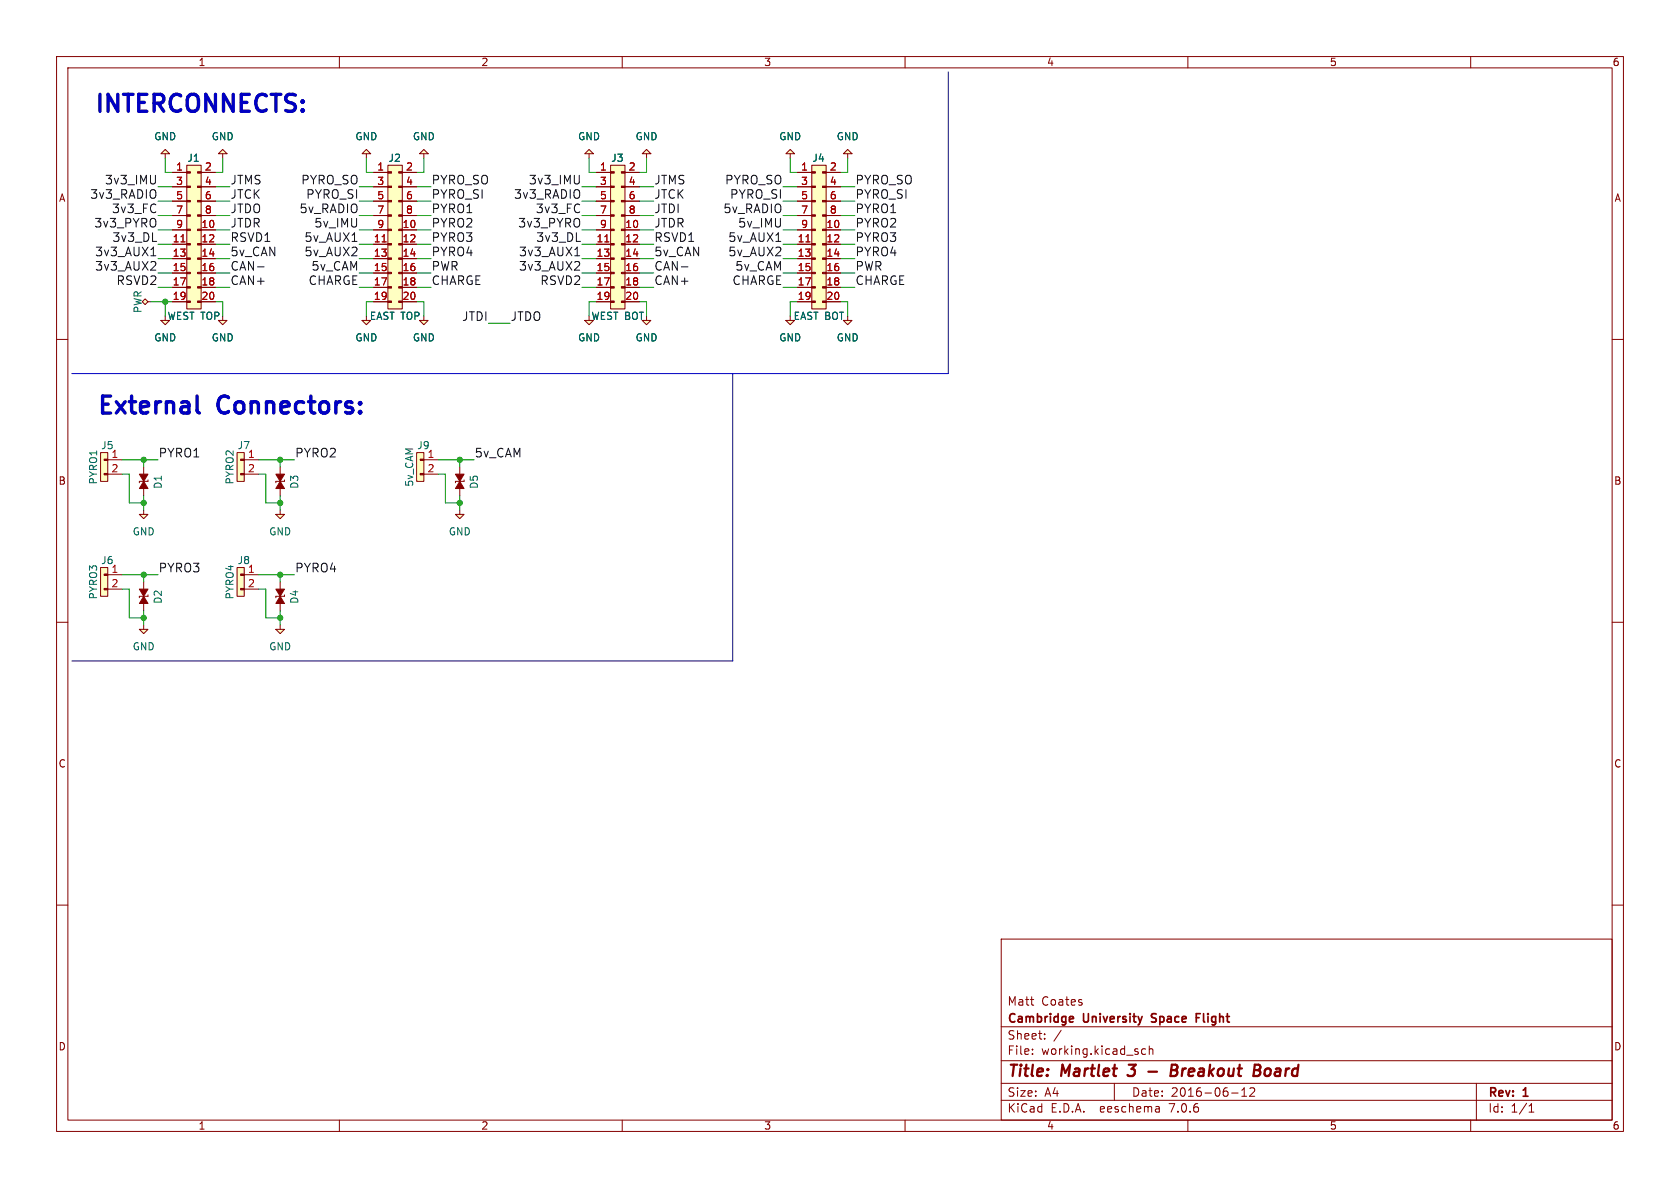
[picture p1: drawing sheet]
<svg xmlns="http://www.w3.org/2000/svg" width="297mm" height="210mm" viewBox="0 0 297 210" stroke-linecap="round" stroke-linejoin="round" font-family="sans-serif">
<g fill="none" stroke="#840000" stroke-width=".18">
<path d="M10 10h277v190h-277zM12 12h273v186h-273zM60 10v2M110 10v2M160 10v2M210 10v2M260 10v2M66 30.5h2.6M66 33h2.6M66 35.6h2.6M66 38.1h2.6M68.6 29.2h2.5v25.4h-2.5z"/>
<path d="M71.1 30.5h2.6M71.1 33h2.6M71.1 35.6h2.6M71.1 38.1h2.6M10 60h2M66 40.6h2.6M66 43.2h2.6M66 45.7h2.6M66 48.3h2.6M66 50.8h2.6M66 53.3h2.6M71.1 40.6h2.6"/>
<path d="M71.1 43.2h2.6M71.1 45.7h2.6M71.1 48.3h2.6M71.1 50.8h2.6M71.1 53.3h2.6M285 60h2M10 110h2M285 110h2M10 160h2M285 160h2M177 166h108v32h-108zM60 198v2"/>
<path d="M110 198v2M160 198v2M177 194.5h108M177 191.5h108M177 187.5h108M177 181.5h108M182.5 186.3v.1M182.5 185.5v.1M184.7 183.6v.1M184.7 182.8v.1M187.6 182.1l-1.3 2M197 191.5v3"/>
<path d="M202.5 185.5l-.4-.1-.3 .3v.4l.2 .2h.5M203.2 185.5l.2-.1 .3 .1 .1 .9M203.2 184.9v1.5M204.9 195.7l.1 .9M205 196.5l-.2 .1M205 196h-.2M210 198v2M217.7 193.2h1.2M219.5 193.8h.9M219.5 192.7l.5-.4v1.5M221 192.4l.5-.1 .2 .1 .1 .3-.9 1.1h.9M260 198v2"/>
<path d="M261 191.5v6.5M270.3 196.6h.9M270.3 195.5l.4-.4v1.5"/>
</g>
<path d="M199.3 190l.3 .2M199.6 188.2h1.2M203 189.4h1.5M207.1 189.2h.6M207.2 188.2h.6a.49 .49 0 0 1 .4 .5 .49 .49 0 0 1-.5 .5l.3 .1a.58 .58 0 0 1-.3 .9h-.8zM222.7 189.3a.53 .53 0 0 1 0 .7M222.7 188.3a.46 .46 0 0 1-.1 .8M224.3 188.9a.62 .62 0 0 0-.7 .4v.7l.3 .2h.3" fill="none" stroke="#840000" stroke-width=".4"/>
<path d="M189.6 179.7l.2 .3-.7 .2M203.6 179.3v.5M211.5 179.9h.5M212.2 179.2h-.7v1.5M189.7 180.6l-.1 .1M203.6 180.6l.2 .1" fill="none" stroke="#840000" stroke-width=".3"/>
<path d="M68.6 29.2h2.5v25.4h-2.5z" fill="#ffffc2" stroke="#ffffc2" stroke-width=".18"/>
<g fill="#840000" stroke="#840000" stroke-width=".18">
<path d="M68.6 53.2h.6v.3h-.6z"/>
<path d="M68.6 50.7h.6v.2h-.6z"/>
<path d="M68.6 48.1h.6v.3h-.6z"/>
<path d="M68.6 45.6h.6v.2h-.6z"/>
<path d="M68.6 43.1h.6v.2h-.6z"/>
<path d="M68.6 40.5h.6v.3h-.6z"/>
<path d="M68.6 38h.6v.2h-.6z"/>
<path d="M68.6 35.4h.6v.3h-.6z"/>
<path d="M68.6 32.9h.6v.2h-.6z"/>
<path d="M68.6 30.4h.6v.2h-.6z"/>
<path d="M70.5 53.2h.6v.3h-.6z"/>
<path d="M70.5 50.7h.6v.2h-.6z"/>
<path d="M70.5 48.1h.6v.3h-.6z"/>
<path d="M70.5 45.6h.6v.2h-.6z"/>
<path d="M70.5 43.1h.6v.2h-.6z"/>
<path d="M70.5 40.5h.6v.3h-.6z"/>
<path d="M70.5 38h.6v.2h-.6z"/>
<path d="M70.5 35.4h.6v.3h-.6z"/>
<path d="M70.5 32.9h.6v.2h-.6z"/>
<path d="M70.5 30.4h.6v.2h-.6z"/>
</g>
<path d="M67.6 42.8h.7" fill="none" stroke="#a90000" stroke-width=".18"/>
<path d="M74.2 27.2l.7-.8 .8 .8z" fill="#ffffc2"/>
<path d="M74.2 27.2l.7-.8 .8 .8zM74.9 27.2v.7" fill="none" stroke="#840000" stroke-width=".18"/>
<path d="M64 27.2l.8-.8 .7 .8z" fill="#ffffc2"/>
<path d="M64 27.2l.8-.8 .7 .8zM64.8 27.2v.7M17.8 100.3h1.2v5.1h-1.2zM19 101.6h2.6M19 104.1h2.6" fill="none" stroke="#840000" stroke-width=".18"/>
<path d="M17.8 100.3h1.2v5.1h-1.2z" fill="#ffffc2" stroke="#ffffc2" stroke-width=".18"/>
<g fill="#840000" stroke="#840000" stroke-width=".18">
<path d="M18.4 104h.6v.3h-.6z"/>
<path d="M18.4 101.5h.6v.2h-.6z"/>
</g>
<path d="M24.6 111.3h1.6l-.8 .7z" fill="#ffffc2"/>
<g fill="none" stroke="#840000" stroke-width=".18">
<path d="M17.8 80h1.2v5.1h-1.2zM19 81.3h2.6M19 83.8h2.6M25.4 82.6v1.2M25.4 86.4v1.2M26.2 84.8v.3h-1.6v.2M41.9 80h1.3v5.1h-1.3zM43.2 81.3h2.5M43.2 83.8h2.5M49.5 82.6v1.2M49.5 86.4v1.2M50.3 84.8v.3h-1.5v.2"/>
<path d="M24.6 111.3h1.6l-.8 .7zM25.4 110.5v.8"/>
</g>
<g fill="#ffffc2" stroke="#ffffc2" stroke-width=".18">
<path d="M17.8 80h1.2v5.1h-1.2z"/>
<path d="M41.9 80h1.3v5.1h-1.3z"/>
</g>
<g fill="#840000" stroke="#840000" stroke-width=".18">
<path d="M18.4 83.7h.6v.2h-.6z"/>
<path d="M18.4 81.2h.6v.2h-.6z"/>
<path d="M48.8 83.8h1.5l-.8 1.3z"/>
<path d="M49.5 85.1l.8 1.3h-1.5z"/>
<path d="M42.5 83.7h.7v.2h-.7z"/>
<path d="M42.5 81.2h.7v.2h-.7z"/>
<path d="M24.6 83.8h1.6l-.8 1.3z"/>
<path d="M25.4 85.1l.8 1.3h-1.6z"/>
</g>
<path d="M24.6 90.9h1.6l-.8 .8z" fill="#ffffc2"/>
<path d="M24.6 90.9h1.6l-.8 .8zM25.4 90.2v.7" fill="none" stroke="#840000" stroke-width=".18"/>
<path d="M48.8 90.9h1.5l-.8 .8z" fill="#ffffc2"/>
<g fill="none" stroke="#840000" stroke-width=".18">
<path d="M30.5 30.5h2.5M30.5 33h2.5M30.5 35.6h2.5M30.5 38.1h2.5M33 29.2h2.6v25.4h-2.6zM35.6 30.5h2.5M35.6 33h2.5M35.6 35.6h2.5M35.6 38.1h2.5M30.5 40.6h2.5M30.5 43.2h2.5M30.5 45.7h2.5"/>
<path d="M30.5 48.3h2.5M30.5 50.8h2.5M30.5 53.3h2.5M35.6 40.6h2.5M35.6 43.2h2.5M35.6 45.7h2.5M35.6 48.3h2.5M35.6 50.8h2.5M35.6 53.3h2.5M48.8 90.9h1.5l-.8 .8zM49.5 90.2v.7"/>
</g>
<path d="M33 29.2h2.6v25.4h-2.6z" fill="#ffffc2" stroke="#ffffc2" stroke-width=".18"/>
<g fill="#840000" stroke="#840000" stroke-width=".18">
<path d="M33 53.2h.7v.3h-.7z"/>
<path d="M33 50.7h.7v.2h-.7z"/>
<path d="M33 48.1h.7v.3h-.7z"/>
<path d="M33 45.6h.7v.2h-.7z"/>
<path d="M33 43.1h.7v.2h-.7z"/>
<path d="M33 40.5h.7v.3h-.7z"/>
<path d="M33 38h.7v.2h-.7z"/>
<path d="M33 35.4h.7v.3h-.7z"/>
<path d="M33 32.9h.7v.2h-.7z"/>
<path d="M33 30.4h.7v.2h-.7z"/>
<path d="M34.9 53.2h.7v.3h-.7z"/>
<path d="M34.9 50.7h.7v.2h-.7z"/>
<path d="M34.9 48.1h.7v.3h-.7z"/>
<path d="M34.9 45.6h.7v.2h-.7z"/>
<path d="M34.9 43.1h.7v.2h-.7z"/>
<path d="M34.9 40.5h.7v.3h-.7z"/>
<path d="M34.9 38h.7v.2h-.7z"/>
<path d="M34.9 35.4h.7v.3h-.7z"/>
<path d="M34.9 32.9h.7v.2h-.7z"/>
<path d="M34.9 30.4h.7v.2h-.7z"/>
</g>
<path d="M32 42.8h.7" fill="none" stroke="#a90000" stroke-width=".18"/>
<path d="M113.5 56.6h1.6l-.8 .8z" fill="#ffffc2"/>
<path d="M113.5 56.6h1.6l-.8 .8z" fill="none" stroke="#840000" stroke-width=".18"/>
<path d="M74.2 56.6h1.5l-.8 .8z" fill="#ffffc2"/>
<path d="M74.2 56.6h1.5l-.8 .8z" fill="none" stroke="#840000" stroke-width=".18"/>
<path d="M103.4 56.6h1.5l-.8 .8z" fill="#ffffc2"/>
<path d="M103.4 56.6h1.5l-.8 .8zM73.7 80h1.2v5.1h-1.2zM74.9 81.3h2.6M74.9 83.8h2.6" fill="none" stroke="#840000" stroke-width=".18"/>
<path d="M73.7 80h1.2v5.1h-1.2z" fill="#ffffc2" stroke="#ffffc2" stroke-width=".18"/>
<g fill="#840000" stroke="#840000" stroke-width=".18">
<path d="M74.3 83.7h.6v.2h-.6z"/>
<path d="M74.3 81.2h.6v.2h-.6z"/>
</g>
<path d="M80.5 90.9h1.5l-.7 .8z" fill="#ffffc2"/>
<path d="M80.5 90.9h1.5l-.7 .8zM81.3 82.6v1.2M81.3 86.4v1.2M81.3 90.2v.7M82 84.8v.3h-1.5v.2" fill="none" stroke="#840000" stroke-width=".18"/>
<g fill="#840000" stroke="#840000" stroke-width=".18">
<path d="M80.5 83.8h1.5l-.7 1.3z"/>
<path d="M81.3 85.1l.7 1.3h-1.5z"/>
</g>
<path d="M25.7 52.8l.5 .5-.5 .5-.6-.5z" fill="#ffffc2"/>
<path d="M25.7 52.8l.5 .5-.5 .5-.6-.5zM26.2 53.3h.5" fill="none" stroke="#840000" stroke-width=".18"/>
<path d="M64 56.6h1.5l-.7 .8z" fill="#ffffc2"/>
<path d="M64 56.6h1.5l-.7 .8zM64.8 55.9v.7" fill="none" stroke="#840000" stroke-width=".18"/>
<path d="M28.4 56.6h1.6l-.8 .8z" fill="#ffffc2"/>
<path d="M28.4 56.6h1.6l-.8 .8zM41.9 100.3h1.3v5.1h-1.3zM43.2 101.6h2.5M43.2 104.1h2.5M49.5 102.9v1.2M49.5 106.7v1.3M50.3 105.2v.2h-1.5v.3" fill="none" stroke="#840000" stroke-width=".18"/>
<path d="M41.9 100.3h1.3v5.1h-1.3z" fill="#ffffc2" stroke="#ffffc2" stroke-width=".18"/>
<g fill="#840000" stroke="#840000" stroke-width=".18">
<path d="M42.5 104h.7v.3h-.7z"/>
<path d="M42.5 101.5h.7v.2h-.7z"/>
<path d="M48.8 104.1h1.5l-.8 1.3z"/>
<path d="M49.5 105.4l.8 1.3h-1.5z"/>
</g>
<path d="M48.8 111.3h1.5l-.8 .7z" fill="#ffffc2"/>
<path d="M48.8 111.3h1.5l-.8 .7zM49.5 110.5v.8" fill="none" stroke="#840000" stroke-width=".18"/>
<path d="M113.5 27.2l.8-.8 .8 .8z" fill="#ffffc2"/>
<path d="M113.5 27.2l.8-.8 .8 .8zM114.3 27.2v.7" fill="none" stroke="#840000" stroke-width=".18"/>
<path d="M29.2 26.4l.8 .8h-1.6z" fill="#ffffc2"/>
<path d="M29.2 26.4l.8 .8h-1.6zM29.2 27.2v.7" fill="none" stroke="#840000" stroke-width=".18"/>
<path d="M103.4 27.2l.7-.8 .8 .8z" fill="#ffffc2"/>
<path d="M103.4 27.2l.7-.8 .8 .8zM104.1 27.2v.7" fill="none" stroke="#840000" stroke-width=".18"/>
<path d="M38.6 56.6h1.5l-.7 .8z" fill="#ffffc2"/>
<g fill="none" stroke="#840000" stroke-width=".18">
<path d="M105.4 30.5h2.5M105.4 33h2.5M105.4 35.6h2.5M105.4 38.1h2.5M107.9 29.2h2.6v25.4h-2.6zM110.5 30.5h2.5M110.5 33h2.5M110.5 35.6h2.5M110.5 38.1h2.5M141 30.5h2.5M141 33h2.5M141 35.6h2.5"/>
<path d="M141 38.1h2.5M143.5 29.2h2.5v25.4h-2.5zM146 30.5h2.6M146 33h2.6M146 35.6h2.6M146 38.1h2.6M38.6 56.6h1.5l-.7 .8zM105.4 40.6h2.5M105.4 43.2h2.5M105.4 45.7h2.5M105.4 48.3h2.5M105.4 50.8h2.5"/>
<path d="M105.4 53.3h2.5M110.5 40.6h2.5M110.5 43.2h2.5M110.5 45.7h2.5M110.5 48.3h2.5M110.5 50.8h2.5M110.5 53.3h2.5M141 40.6h2.5M141 43.2h2.5M141 45.7h2.5M141 48.3h2.5M141 50.8h2.5"/>
<path d="M141 53.3h2.5M146 40.6h2.6M146 43.2h2.6M146 45.7h2.6M146 48.3h2.6M146 50.8h2.6M146 53.3h2.6"/>
</g>
<g fill="#ffffc2" stroke="#ffffc2" stroke-width=".18">
<path d="M107.9 29.2h2.6v25.4h-2.6z"/>
<path d="M143.5 29.2h2.5v25.4h-2.5z"/>
</g>
<g fill="#840000" stroke="#840000" stroke-width=".18">
<path d="M107.9 53.2h.7v.3h-.7z"/>
<path d="M107.9 50.7h.7v.2h-.7z"/>
<path d="M107.9 48.1h.7v.3h-.7z"/>
<path d="M107.9 45.6h.7v.2h-.7z"/>
<path d="M107.9 43.1h.7v.2h-.7z"/>
<path d="M107.9 40.5h.7v.3h-.7z"/>
<path d="M107.9 38h.7v.2h-.7z"/>
<path d="M107.9 35.4h.7v.3h-.7z"/>
<path d="M107.9 32.9h.7v.2h-.7z"/>
<path d="M107.9 30.4h.7v.2h-.7z"/>
<path d="M109.9 53.2h.6v.3h-.6z"/>
<path d="M109.9 50.7h.6v.2h-.6z"/>
<path d="M109.9 48.1h.6v.3h-.6z"/>
<path d="M109.9 45.6h.6v.2h-.6z"/>
<path d="M109.9 43.1h.6v.2h-.6z"/>
<path d="M109.9 40.5h.6v.3h-.6z"/>
<path d="M109.9 38h.6v.2h-.6z"/>
<path d="M109.9 35.4h.6v.3h-.6z"/>
<path d="M109.9 32.9h.6v.2h-.6z"/>
<path d="M109.9 30.4h.6v.2h-.6z"/>
<path d="M143.5 53.2h.6v.3h-.6z"/>
<path d="M143.5 50.7h.6v.2h-.6z"/>
<path d="M143.5 48.1h.6v.3h-.6z"/>
<path d="M143.5 45.6h.6v.2h-.6z"/>
<path d="M143.5 43.1h.6v.2h-.6z"/>
<path d="M143.5 40.5h.6v.3h-.6z"/>
<path d="M143.5 38h.6v.2h-.6z"/>
<path d="M143.5 35.4h.6v.3h-.6z"/>
<path d="M143.5 32.9h.6v.2h-.6z"/>
<path d="M143.5 30.4h.6v.2h-.6z"/>
<path d="M145.4 53.2h.6v.3h-.6z"/>
<path d="M145.4 50.7h.6v.2h-.6z"/>
<path d="M145.4 48.1h.6v.3h-.6z"/>
<path d="M145.4 45.6h.6v.2h-.6z"/>
<path d="M145.4 43.1h.6v.2h-.6z"/>
<path d="M145.4 40.5h.6v.3h-.6z"/>
<path d="M145.4 38h.6v.2h-.6z"/>
<path d="M145.4 35.4h.6v.3h-.6z"/>
<path d="M145.4 32.9h.6v.2h-.6z"/>
<path d="M145.4 30.4h.6v.2h-.6z"/>
</g>
<path d="M106.9 42.8h.7M142.5 42.8h.7" fill="none" stroke="#a90000" stroke-width=".18"/>
<path d="M149.1 56.6h1.5l-.7 .8z" fill="#ffffc2"/>
<path d="M149.1 56.6h1.5l-.7 .8zM25.4 102.9v1.2M25.4 106.7v1.3M26.2 105.2v.2h-1.6v.3" fill="none" stroke="#840000" stroke-width=".18"/>
<g fill="#840000" stroke="#840000" stroke-width=".18">
<path d="M24.6 104.1h1.6l-.8 1.3z"/>
<path d="M25.4 105.4l.8 1.3h-1.6z"/>
</g>
<path d="M138.9 56.6h1.6l-.8 .8z" fill="#ffffc2"/>
<path d="M138.9 56.6h1.6l-.8 .8zM139.7 55.9v.7" fill="none" stroke="#840000" stroke-width=".18"/>
<path d="M149.1 27.2l.8-.8 .7 .8z" fill="#ffffc2"/>
<path d="M149.1 27.2l.8-.8 .7 .8zM149.9 27.2v.7" fill="none" stroke="#840000" stroke-width=".18"/>
<path d="M139.7 26.4l.8 .8h-1.6z" fill="#ffffc2"/>
<path d="M139.7 26.4l.8 .8h-1.6zM139.7 27.2v.7" fill="none" stroke="#840000" stroke-width=".18"/>
<path d="M39.4 26.4l.7 .8h-1.5z" fill="#ffffc2"/>
<g fill="none" stroke="#840000" stroke-width=".18">
<path d="M30.5 30.5h2.5M30.5 33h2.5M30.5 35.6h2.5M30.5 38.1h2.5M35.6 30.5h2.5M35.6 33h2.5M35.6 35.6h2.5M35.6 38.1h2.5M39.4 26.4l.7 .8h-1.5zM39.4 27.2v.7M66 30.5h2.6M66 33h2.6"/>
<path d="M66 35.6h2.6M66 38.1h2.6M71.1 30.5h2.6M71.1 33h2.6M71.1 35.6h2.6M71.1 38.1h2.6M105.4 30.5h2.5M105.4 33h2.5M105.4 35.6h2.5M105.4 38.1h2.5M110.5 30.5h2.5M110.5 33h2.5"/>
<path d="M110.5 35.6h2.5M110.5 38.1h2.5M141 30.5h2.5M141 33h2.5M141 35.6h2.5M141 38.1h2.5M146 30.5h2.6M146 33h2.6M146 35.6h2.6M146 38.1h2.6M30.5 40.6h2.5M30.5 43.2h2.5"/>
<path d="M30.5 45.7h2.5M30.5 48.3h2.5M30.5 50.8h2.5M30.5 53.3h2.5M35.6 40.6h2.5M35.6 43.2h2.5M35.6 45.7h2.5M35.6 48.3h2.5M35.6 50.8h2.5M35.6 53.3h2.5M66 40.6h2.6M66 43.2h2.6"/>
<path d="M66 45.7h2.6M66 48.3h2.6M66 50.8h2.6M66 53.3h2.6M71.1 40.6h2.6M71.1 43.2h2.6M71.1 45.7h2.6M71.1 48.3h2.6M71.1 50.8h2.6M71.1 53.3h2.6M105.4 40.6h2.5M105.4 43.2h2.5"/>
<path d="M105.4 45.7h2.5M105.4 48.3h2.5M105.4 50.8h2.5M105.4 53.3h2.5M110.5 40.6h2.5M110.5 43.2h2.5M110.5 45.7h2.5M110.5 48.3h2.5M110.5 50.8h2.5M110.5 53.3h2.5M141 40.6h2.5M141 43.2h2.5"/>
<path d="M141 45.7h2.5M141 48.3h2.5M141 50.8h2.5M141 53.3h2.5M146 40.6h2.6M146 43.2h2.6M146 45.7h2.6M146 48.3h2.6M146 50.8h2.6M146 53.3h2.6"/>
</g>
<path d="M26.6 47.8h.9M26.7 45.2h.8M27.5 46.4v.5M45.5 47.2h1.2M62.2 42.7h.9M101.5 47.8h1M101.6 45.2h.9M102.4 46.4v.5M120.5 47.2h1.1M137.2 42.7h.8" fill="none" stroke="#0f0f0f" stroke-width=".18"/>
<path d="M34.8 70v2.6l.2 .3 .3 .1" fill="none" stroke="#0000c2" stroke-width=".6"/>
<path d="M167.6 12.7v53.3h-154.9M129.5 66v50.8h-116.8" fill="none" stroke="#0000c2" stroke-width=".18"/>
<g fill="none" stroke="#009600" stroke-width=".18">
<path d="M27.9 38.1h2.6M27.9 35.6h2.6M27.9 33h2.6M29.2 27.9v2.6h1.3M38.1 38.1h2.5M38.1 35.6h2.5M38.1 33h2.5M39.4 27.9v2.6h-1.3M63.5 38.1h2.5M63.5 35.6h2.5M63.5 33h2.5M64.8 27.9v2.6h1.2"/>
<path d="M73.7 38.1h2.5M73.7 35.6h2.5M73.7 33h2.5M74.9 27.9v2.6h-1.2M102.9 38.1h2.5M102.9 35.6h2.5M102.9 33h2.5M104.1 27.9v2.6h1.3M113 38.1h2.6M113 35.6h2.6M113 33h2.6M114.3 27.9v2.6h-1.3"/>
<path d="M138.4 38.1h2.6M138.4 35.6h2.6M138.4 33h2.6M139.7 27.9v2.6h1.3M148.6 38.1h2.5M148.6 35.6h2.5M148.6 33h2.5M149.9 27.9v2.6h-1.3M26.7 53.3h3.8M27.9 50.8h2.6M27.9 48.3h2.6M27.9 45.7h2.6"/>
<path d="M27.9 43.2h2.6M27.9 40.6h2.6M29.2 53.3v2.6M38.1 50.8h2.5M38.1 53.3h1.3v2.6M38.1 48.3h2.5M38.1 45.7h2.5M38.1 43.2h2.5M38.1 40.6h2.5M63.5 50.8h2.5M63.5 48.3h2.5M63.5 45.7h2.5"/>
<path d="M63.5 43.2h2.5M63.5 40.6h2.5M66 53.3h-1.2v2.6M73.7 50.8h2.5M73.7 53.3h1.2v2.6M73.7 48.3h2.5M73.7 45.7h2.5M73.7 43.2h2.5M73.7 40.6h2.5M86.4 57.2h3.8M102.9 50.8h2.5M102.9 48.3h2.5"/>
<path d="M102.9 45.7h2.5M102.9 43.2h2.5M102.9 40.6h2.5M105.4 53.3h-1.3v2.6M113 50.8h2.6M113 53.3h1.3v2.6M113 48.3h2.6M113 45.7h2.6M113 43.2h2.6M113 40.6h2.6M138.4 50.8h2.6M138.4 48.3h2.6"/>
<path d="M138.4 45.7h2.6M138.4 43.2h2.6M138.4 40.6h2.6M141 53.3h-1.3v2.6M148.6 50.8h2.5M148.6 53.3h1.3v2.6M148.6 48.3h2.5M148.6 45.7h2.5M148.6 43.2h2.5M148.6 40.6h2.5M21.6 81.3h6.3M21.6 83.8h1.3v5.1h2.5"/>
<path d="M25.4 81.3v1.3M25.4 87.6v2.6M45.7 81.3h6.4M45.7 83.8h1.3v5.1h2.5M49.5 81.3v1.3M49.5 87.6v2.6M77.5 81.3h6.3M77.5 83.8h1.2v5.1h2.6M81.3 81.3v1.3M81.3 87.6v2.6M21.6 104.1h1.3v5.1h2.5M21.6 101.6h6.3"/>
<path d="M25.4 101.6v1.3M25.4 108v2.5M45.7 104.1h1.3v5.1h2.5M45.7 101.6h6.4M49.5 101.6v1.3M49.5 108v2.5"/>
</g>
<path d="M32 42.8h.7M67.6 42.8h.7M106.9 42.8h.7M142.5 42.8h.7" fill="none" stroke="#a90000" stroke-width=".18"/>
<g fill="#009600" stroke="#009600" stroke-width=".18">
<circle cx="25.4" cy="101.6" r=".46"/>
<circle cx="25.4" cy="109.2" r=".46"/>
<circle cx="25.4" cy="88.9" r=".46"/>
<circle cx="29.2" cy="53.3" r=".46"/>
<circle cx="25.4" cy="81.3" r=".46"/>
<circle cx="49.5" cy="88.9" r=".46"/>
<circle cx="49.5" cy="101.6" r=".46"/>
<circle cx="49.5" cy="81.3" r=".46"/>
<circle cx="49.5" cy="109.2" r=".46"/>
<circle cx="81.3" cy="88.9" r=".46"/>
<circle cx="81.3" cy="81.3" r=".46"/>
</g>
<g font-size="4.2" fill="#0000c2">
<text x="16.2" y="20.1">INTERCONNECTS:</text>
<text x="16.6" y="73.4">External</text>
<text x="38.4" y="73.4">Connectors:</text>
</g>
<g font-size="2.8" fill="#840000">
<text x="178" y="190.9">Title:</text>
<text x="187.7" y="190.9">Martlet</text>
<text x="200.4" y="190.9">3</text>
<text x="209.4" y="190.9">Breakout</text>
<text x="224.9" y="190.9">Board</text>
</g>
<g font-size="2.1" fill="#0f0f0f">
<text x="15.9" y="35.2">3v3_RADIO</text>
<text x="18.5" y="32.7">3v3_IMU</text>
<text x="40.6" y="32.7">JTMS</text>
<text x="40.6" y="35.2">JTCK</text>
<text x="53.2" y="32.7">PYRO_SO</text>
<text x="54.1" y="35.2">PYRO_SI</text>
<text x="76.2" y="32.7">PYRO_SO</text>
<text x="76.2" y="35.2">PYRO_SI</text>
<text x="90.8" y="35.2">3v3_RADIO</text>
<text x="93.4" y="32.7">3v3_IMU</text>
<text x="115.6" y="32.7">JTMS</text>
<text x="115.6" y="35.2">JTCK</text>
<text x="128.1" y="32.7">PYRO_SO</text>
<text x="129" y="35.2">PYRO_SI</text>
<text x="151.1" y="35.2">PYRO_SI</text>
<text x="151.1" y="32.7">PYRO_SO</text>
<text x="16.6" y="40.3">3v3_PYRO</text>
<text x="19.7" y="37.8">3v3_FC</text>
<text x="40.6" y="37.8">JTDO</text>
<text x="40.6" y="40.3">JTDR</text>
<text x="52.9" y="37.8">5v_RADIO</text>
<text x="55.5" y="40.3">5v_IMU</text>
<text x="76.2" y="37.8">PYRO1</text>
<text x="76.2" y="40.3">PYRO2</text>
<text x="91.5" y="40.3">3v3_PYRO</text>
<text x="94.7" y="37.8">3v3_FC</text>
<text x="115.6" y="37.8">JTDI</text>
<text x="115.6" y="40.3">JTDR</text>
<text x="127.8" y="37.8">5v_RADIO</text>
<text x="130.4" y="40.3">5v_IMU</text>
<text x="151.1" y="37.8">PYRO1</text>
<text x="151.1" y="40.3">PYRO2</text>
<text x="16.8" y="47.9">3v3_AUX2</text>
<text x="16.8" y="45.4">3v3_AUX1</text>
<text x="19.8" y="42.9">3v3_DL</text>
<text x="40.6" y="42.9">RSVD1</text>
<text x="40.6" y="45.4">5v_CAN</text>
<text x="40.6" y="47.9">CAN-</text>
<text x="53.8" y="42.9">5v_AUX1</text>
<text x="53.8" y="45.4">5v_AUX2</text>
<text x="55" y="47.9">5v_CAM</text>
<text x="76.2" y="47.9">PWR</text>
<text x="76.2" y="45.4">PYRO4</text>
<text x="76.2" y="42.9">PYRO3</text>
<text x="91.7" y="47.9">3v3_AUX2</text>
<text x="91.7" y="45.4">3v3_AUX1</text>
<text x="94.7" y="42.9">3v3_DL</text>
<text x="115.6" y="42.9">RSVD1</text>
<text x="115.6" y="47.9">CAN-</text>
<text x="115.6" y="45.4">5v_CAN</text>
<text x="128.7" y="42.9">5v_AUX1</text>
<text x="128.7" y="45.4">5v_AUX2</text>
<text x="129.9" y="47.9">5v_CAM</text>
<text x="151.1" y="47.9">PWR</text>
<text x="151.1" y="45.4">PYRO4</text>
<text x="151.1" y="42.9">PYRO3</text>
<text x="20.5" y="50.5">RSVD2</text>
<text x="40.6" y="50.5">CAN+</text>
<text x="54.5" y="50.5">CHARGE</text>
<text x="76.2" y="50.5">CHARGE</text>
<text x="95.5" y="50.5">RSVD2</text>
<text x="115.6" y="50.5">CAN+</text>
<text x="129.4" y="50.5">CHARGE</text>
<text x="151.1" y="50.5">CHARGE</text>
<text x="81.6" y="56.8">JTDI</text>
<text x="90.2" y="56.8">JTDO</text>
<text x="27.9" y="81">PYRO1</text>
<text x="52.1" y="81">PYRO2</text>
<text x="83.8" y="81">5v_CAM</text>
<text x="27.9" y="101.3">PYRO3</text>
<text x="52.1" y="101.3">PYRO4</text>
</g>
<g font-size="2.1" fill="#840000">
<text x="178" y="178">Matt</text>
<text x="184.1" y="178">Coates</text>
<text x="178" y="184">Sheet:</text>
<text x="178" y="181.2">Cambridge</text>
<text x="191.6" y="181.2">University</text>
<text x="204.3" y="181.2">Space</text>
<text x="212.7" y="181.2">Flight</text>
<text x="178" y="186.7">File:</text>
<text x="184.1" y="186.7">working.kicad_sch</text>
<text x="178" y="196.9">KiCad</text>
<text x="178" y="194.1">Size:</text>
<text x="184.7" y="194.1">A4</text>
<text x="185.7" y="196.9">E.D.A.</text>
<text x="194.6" y="196.9">eeschema</text>
<text x="200" y="194.1">Date:</text>
<text x="207" y="196.9">7.0.6</text>
<text x="207" y="194.1">2016-06-12</text>
<text x="263" y="194.3">Rev:</text>
<text x="263" y="196.9">Id:</text>
<text x="267.1" y="196.9">1/1</text>
<text x="269.4" y="194.3">1</text>
</g>
<g font-size="1.8" fill="#840000">
<text x="35" y="11.9">1</text>
<text x="85" y="11.9">2</text>
<text x="135" y="11.9">3</text>
<text x="185" y="11.9">4</text>
<text x="235" y="11.9">5</text>
<text x="285" y="11.9">6</text>
<text x="10.3" y="35.9">A</text>
<text x="285.3" y="35.9">A</text>
<text x="10.3" y="85.9">B</text>
<text x="285.3" y="85.9">B</text>
<text x="10.3" y="135.9">C</text>
<text x="285.3" y="135.9">C</text>
<text x="10.3" y="185.9">D</text>
<text x="285.3" y="185.9">D</text>
<text x="35" y="199.9">1</text>
<text x="85" y="199.9">2</text>
<text x="135" y="199.9">3</text>
<text x="185" y="199.9">4</text>
<text x="235" y="199.9">5</text>
<text x="285" y="199.9">6</text>
</g>
<g font-size="1.8" fill="#006464">
<text x="27.2" y="25">GND</text>
<text x="33" y="28.8">J1</text>
<text x="37.3" y="25">GND</text>
<text x="62.7" y="25">GND</text>
<text x="68.6" y="28.8">J2</text>
<text x="72.9" y="25">GND</text>
<text x="102.1" y="25">GND</text>
<text x="108" y="28.8">J3</text>
<text x="112.3" y="25">GND</text>
<text x="137.7" y="25">GND</text>
<text x="143.5" y="28.8">J4</text>
<text x="147.8" y="25">GND</text>
<text x="25.2" y="55.4" transform="rotate(-90 25.2 55.4)">PWR</text>
<text x="29.5" y="56.7">WEST TOP</text>
<text x="65.3" y="56.7">EAST TOP</text>
<text x="104.5" y="56.7">WEST BOT</text>
<text x="140.2" y="56.7">EAST BOT</text>
<text x="27.2" y="60.6">GND</text>
<text x="37.3" y="60.6">GND</text>
<text x="62.7" y="60.6">GND</text>
<text x="72.9" y="60.6">GND</text>
<text x="102.1" y="60.6">GND</text>
<text x="112.3" y="60.6">GND</text>
<text x="137.7" y="60.6">GND</text>
<text x="147.8" y="60.6">GND</text>
<text x="17.8" y="79.6">J5</text>
<text x="19.6" y="81">1</text>
<text x="41.9" y="79.6">J7</text>
<text x="73.7" y="79.6">J9</text>
<text x="75.5" y="81">1</text>
<text x="17.4" y="85.7" transform="rotate(-90 17.4 85.7)">PYRO1</text>
<text x="28.8" y="86.5" transform="rotate(-90 28.8 86.5)">D1</text>
<text x="41.5" y="85.7" transform="rotate(-90 41.5 85.7)">PYRO2</text>
<text x="52.9" y="86.5" transform="rotate(-90 52.9 86.5)">D3</text>
<text x="73.3" y="86.1" transform="rotate(-90 73.3 86.1)">5v_CAM</text>
<text x="84.7" y="86.5" transform="rotate(-90 84.7 86.5)">D5</text>
<text x="23.4" y="94.8">GND</text>
<text x="47.5" y="94.8">GND</text>
<text x="79.2" y="94.8">GND</text>
<text x="17.8" y="99.9">J6</text>
<text x="19.6" y="101.3">1</text>
<text x="41.9" y="99.9">J8</text>
<text x="43.7" y="101.3">1</text>
<text x="17.4" y="106.1" transform="rotate(-90 17.4 106.1)">PYRO3</text>
<text x="28.8" y="106.8" transform="rotate(-90 28.8 106.8)">D2</text>
<text x="41.5" y="106.1" transform="rotate(-90 41.5 106.1)">PYRO4</text>
<text x="52.9" y="106.8" transform="rotate(-90 52.9 106.8)">D4</text>
<text x="23.4" y="115.2">GND</text>
<text x="47.5" y="115.2">GND</text>
</g>
<g font-size="1.8" fill="#a90000">
<text x="31" y="30.2">1</text>
<text x="31" y="32.8">3</text>
<text x="31" y="35.3">5</text>
<text x="36.1" y="30.2">2</text>
<text x="36.1" y="32.8">4</text>
<text x="36.1" y="35.3">6</text>
<text x="66.6" y="30.2">1</text>
<text x="66.6" y="32.8">3</text>
<text x="66.6" y="35.3">5</text>
<text x="71.7" y="30.2">2</text>
<text x="71.7" y="32.8">4</text>
<text x="71.7" y="35.3">6</text>
<text x="106" y="30.2">1</text>
<text x="106" y="32.8">3</text>
<text x="106" y="35.3">5</text>
<text x="111.1" y="30.2">2</text>
<text x="111.1" y="32.8">4</text>
<text x="111.1" y="35.3">6</text>
<text x="141.5" y="30.2">1</text>
<text x="141.5" y="32.8">3</text>
<text x="141.5" y="35.3">5</text>
<text x="146.6" y="30.2">2</text>
<text x="146.6" y="32.8">4</text>
<text x="146.6" y="35.3">6</text>
<text x="31" y="37.8">7</text>
<text x="31" y="40.4">9</text>
<text x="35.5" y="40.4">10</text>
<text x="36.1" y="37.8">8</text>
<text x="66.6" y="37.8">7</text>
<text x="66.6" y="40.4">9</text>
<text x="71.1" y="40.4">10</text>
<text x="71.7" y="37.8">8</text>
<text x="106" y="37.8">7</text>
<text x="106" y="40.4">9</text>
<text x="110.4" y="40.4">10</text>
<text x="111.1" y="37.8">8</text>
<text x="141.5" y="37.8">7</text>
<text x="141.5" y="40.4">9</text>
<text x="146" y="40.4">10</text>
<text x="146.6" y="37.8">8</text>
<text x="30.4" y="42.9">11</text>
<text x="30.4" y="45.5">13</text>
<text x="35.5" y="42.9">12</text>
<text x="35.5" y="45.5">14</text>
<text x="66" y="42.9">11</text>
<text x="66" y="45.5">13</text>
<text x="71.1" y="42.9">12</text>
<text x="71.1" y="45.5">14</text>
<text x="105.4" y="42.9">11</text>
<text x="105.4" y="45.5">13</text>
<text x="110.4" y="42.9">12</text>
<text x="110.4" y="45.5">14</text>
<text x="140.9" y="42.9">11</text>
<text x="140.9" y="45.5">13</text>
<text x="146" y="42.9">12</text>
<text x="146" y="45.5">14</text>
<text x="30.4" y="48">15</text>
<text x="30.4" y="50.5">17</text>
<text x="30.4" y="53.1">19</text>
<text x="35.5" y="48">16</text>
<text x="35.5" y="50.5">18</text>
<text x="35.5" y="53.1">20</text>
<text x="66" y="48">15</text>
<text x="66" y="50.5">17</text>
<text x="66" y="53.1">19</text>
<text x="71.1" y="48">16</text>
<text x="71.1" y="50.5">18</text>
<text x="71.1" y="53.1">20</text>
<text x="105.4" y="48">15</text>
<text x="105.4" y="50.5">17</text>
<text x="105.4" y="53.1">19</text>
<text x="110.4" y="48">16</text>
<text x="110.4" y="50.5">18</text>
<text x="110.4" y="53.1">20</text>
<text x="140.9" y="48">15</text>
<text x="140.9" y="50.5">17</text>
<text x="140.9" y="53.1">19</text>
<text x="146" y="48">16</text>
<text x="146" y="50.5">18</text>
<text x="146" y="53.1">20</text>
<text x="19.6" y="83.6">2</text>
<text x="43.7" y="81">1</text>
<text x="43.7" y="83.6">2</text>
<text x="75.5" y="83.6">2</text>
<text x="19.6" y="103.9">2</text>
<text x="43.7" y="103.9">2</text>
</g>
</svg>
